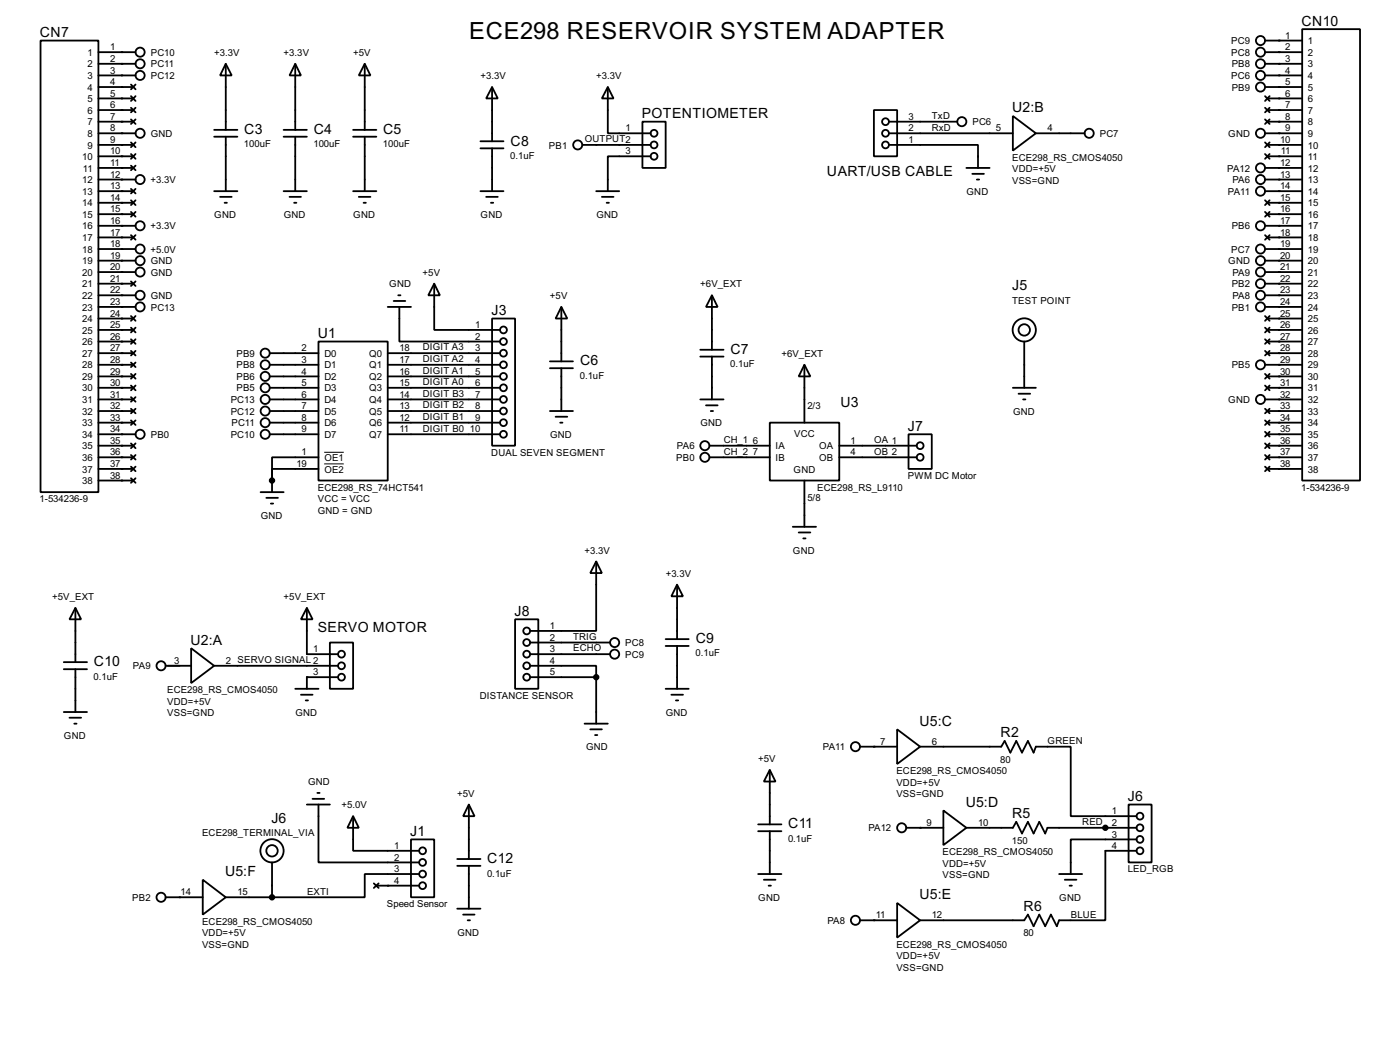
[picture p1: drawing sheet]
<svg xmlns="http://www.w3.org/2000/svg" width="307mm" height="231mm" viewBox="0 0 307 231" stroke-linecap="round" stroke-linejoin="round" font-family="sans-serif">
<g fill="none" stroke="#000" stroke-width=".4">
<path d="M8.9 8.9h12.7v99.1h-12.7zM21.6 11.5h8.2M21.6 14h8.2M21.6 16.6h8.2M21.6 19.1h7.7M28.8 18.6l1 1M29.8 18.6l-1 1M49.6 14l1.3 2.6h-2.6zM49.6 14v14.5M64.8 14l1.3 2.6h-2.5zM64.8 14v14.5M80.1 14l1.2 2.6h-2.5z"/>
<path d="M80.1 14v14.5M108 19.1l1.3 2.5h-2.6zM108 19.1v11.9M133.4 19.1l1.3 2.5h-2.6zM133.4 19.1v10.2h9.4M277.7 11.5h8.1M277.7 14h8.1M277.7 16.6h8.1M277.7 19.1h8.1M277.7 8.9h8.1M285.8 6.4h12.7v99.1h-12.7zM21.6 26.7h7.7"/>
<path d="M21.6 31.8h7.7M21.6 29.3h8.2M21.6 36.9h7.7M21.6 39.4h8.2M21.6 34.3h7.7M21.6 21.6h7.7M21.6 24.2h7.7M28.8 33.8l1 1.1M28.8 36.4l1 1M28.8 21.1l1 1.1M28.8 23.7l1 1M28.8 26.2l1 1"/>
<path d="M28.8 31.3l1 1M29.8 33.8l-1 1.1M29.8 36.4l-1 1M29.8 21.1l-1 1.1M29.8 23.7l-1 1M29.8 26.2l-1 1M29.8 31.3l-1 1M47 28.5h5.1M47 30h5.1M49.6 30v12M62.3 28.5h5.1M62.3 30h5.1"/>
<path d="M64.8 30v12M77.5 28.5h5.1M77.5 30h5.1M80.1 30v12M105.5 31h5M105.5 32.6h5M108 32.6v9.4M127.8 31.8h15M141 26.7h5.1v10.2h-5.1zM142.8 34.3h-9.4v7.7M191.8 24.2h5.1v10.1h-5.1zM195.1 31.8h19.6v5.1"/>
<path d="M195.1 26.7h15M195.1 29.3h27.2M212.1 36.9h5.1M213.4 38.2h2.6M214.4 39.4h.5M222.3 25.5l5.1 3.8-5.1 3.8zM227.4 29.3h10.7M277.7 29.3h8.1M277.7 36.9h8.1M277.7 39.4h8.1M277.7 31.3l1 1M277.7 23.7l1 1"/>
<path d="M277.7 26.2l1 1M277.7 21.1l1 1.1M277.7 33.8l1 1.1M278.2 26.7h7.6M278.2 31.8h7.6M278.2 34.3h7.6M278.2 21.6h7.6M278.2 24.2h7.6M278.7 31.3l-1 1M278.7 23.7l-1 1M278.7 26.2l-1 1M278.7 21.1l-1 1.1"/>
<path d="M278.7 33.8l-1 1.1M21.6 42h7.7M21.6 44.5h7.7M21.6 49.6h8.2M21.6 54.7h8.2M21.6 57.2h8.2M21.6 59.7h8.2M21.6 52.1h7.7M21.6 47h7.7M28.8 44l1 1M28.8 41.5l1 1M28.8 46.5l1 1.1"/>
<path d="M28.8 51.6l1 1M29.8 44l-1 1M29.8 41.5l-1 1M29.8 46.5l-1 1.1M29.8 51.6l-1 1M47 42h5.1M48.3 43.2h2.6M49.3 44.5h.5M62.3 42h5.1M63.6 43.2h2.5M64.6 44.5h.5M77.5 42h5.1"/>
<path d="M78.8 43.2h2.5M79.8 44.5h.5M105.5 42h5M106.7 43.2h2.6M107.8 44.5h.5M130.9 42h5M132.1 43.2h2.6M133.2 44.5h.5M277.7 42h8.1M277.7 49.6h8.1M277.7 54.7h8.1M277.7 57.2h8.1"/>
<path d="M277.7 59.7h8.1M277.7 51.6l1 1M277.7 46.5l1 1.1M277.7 44l1 1M278.2 44.5h7.6M278.2 52.1h7.6M278.2 47h7.6M278.7 51.6l-1 1M278.7 46.5l-1 1.1M278.7 44l-1 1M21.6 77.5h7.7M21.6 67.4h8.2"/>
<path d="M21.6 64.8h8.2M21.6 72.4h7.7M21.6 75h7.7M21.6 69.9h7.7M21.6 62.3h7.7M28.8 69.4l1 1M28.8 71.9l1 1.1M28.8 74.5l1 1M28.8 77l1 1M28.8 61.8l1 1M28.8 79.6l1 1M29.8 69.4l-1 1"/>
<path d="M29.8 71.9l-1 1.1M29.8 74.5l-1 1M29.8 77l-1 1M29.8 61.8l-1 1M29.8 79.6l-1 1M59.2 77.5h10.7M69.9 75h15.2v30.5h-15.2zM85.1 77.5h24.7M85.1 67.4h5.1M86.4 66.1h2.6M87.4 64.8h.5M87.7 67.4v7.6h22.1"/>
<path d="M95.3 62.3l1.3 2.5h-2.6zM95.3 62.3v10.1h14.5M108 69.9h5.1v27.9h-5.1zM120.7 79.3h5.1M123.2 67.4l1.3 2.5h-2.5zM123.2 67.4v11.9M153.7 76.8h5.1M153.7 78.3h5.1M156.3 64.8l1.2 2.6h-2.5zM156.3 64.8v12M156.3 78.3v9.4M224.8 75v10.1"/>
<path d="M277.7 67.4h8.1M277.7 64.8h8.1M277.7 62.3h8.1M277.7 77l1 1M277.7 74.5l1 1M277.7 71.9l1 1.1M277.7 69.4l1 1M278.2 77.5h7.6M278.2 72.4h7.6M278.2 75h7.6M278.2 69.9h7.6M278.7 77l-1 1"/>
<path d="M278.7 74.5l-1 1M278.7 71.9l-1 1.1M278.7 69.4l-1 1M21.6 80.1h7.7M21.6 82.6h7.7M21.6 85.1h7.7M21.6 87.7h7.7M21.6 90.2h7.7M21.6 92.8h7.7M21.6 95.3h8.2M21.6 97.8h7.7M28.8 82.1l1 1"/>
<path d="M28.8 87.2l1 1M28.8 92.3l1 1M28.8 84.6l1 1.1M28.8 89.7l1 1M28.8 99.9l1 1M28.8 97.3l1 1.1M29.8 82.1l-1 1M29.8 87.2l-1 1M29.8 92.3l-1 1M29.8 84.6l-1 1.1M29.8 89.7l-1 1M29.8 99.9l-1 1"/>
<path d="M29.8 97.3l-1 1.1M59.2 80.1h10.7M59.2 82.6h10.7M59.2 85.1h10.7M59.2 87.7h10.7M59.2 90.2h10.7M59.2 92.8h10.7M59.2 95.3h10.7M85.1 80.1h24.7M85.1 82.6h24.7M85.1 85.1h24.7M85.1 87.7h24.7"/>
<path d="M85.1 90.2h24.7M85.1 92.8h24.7M85.1 95.3h24.7M120.7 90.2h5.1M120.7 80.8h5.1M122 91.5h2.5M123 92.8h.5M123.2 80.8v9.4M153.7 87.7h5.1M155 89h2.5M155.8 97.8h13.2M156 90.2h.5"/>
<path d="M169 92.8h15.2v12.7h-15.2zM176.6 80.1l1.3 2.5h-2.6zM176.6 80.1v12.7M184.2 97.8h17M199.4 95.3h5.1v7.6h-5.1zM222.3 85.1h5.1M223.6 86.4h2.5M224.6 87.7h.5M277.7 80.1h8.1M277.7 87.7h8.1M277.7 97.3l1 1.1M277.7 99.9l1 1"/>
<path d="M277.7 94.8l1 1M277.7 92.3l1 1M277.7 89.7l1 1M277.7 84.6l1 1.1M277.7 82.1l1 1M278.2 82.6h7.6M278.2 85.1h7.6M278.2 90.2h7.6M278.2 92.8h7.6M278.2 95.3h7.6M278.2 97.8h7.6M278.7 97.3l-1 1.1"/>
<path d="M278.7 99.9l-1 1M278.7 94.8l-1 1M278.7 92.3l-1 1M278.7 89.7l-1 1M278.7 84.6l-1 1.1M278.7 82.1l-1 1M21.6 100.4h7.7M21.6 102.9h7.7M21.6 105.5h7.7M28.8 105l1 1M28.8 102.4l1 1M29.8 105l-1 1"/>
<path d="M29.8 102.4l-1 1M57.2 108h5.1M58.5 109.3h2.5M59.5 110.5h.5M59.7 105.5v2.5M69.9 102.9h-10.2v2.6M69.9 100.4h-10.2v5.1M155.8 100.4h13.2M174 115.6h5.1M175.3 116.9h2.6M176.3 118.2h.5M176.6 105.5v10.1"/>
<path d="M184.2 100.4h17M277.7 102.4l1 1M278.2 100.4h7.6M278.2 102.9h7.6M278.7 102.4l-1 1M16.6 133.4l1.2 2.5h-2.5zM16.6 133.4v11.9M67.4 133.4l1.2 2.5h-2.5zM67.4 133.4v10.2h6.8M113.1 135.9h5.1v15.3h-5.1zM130.9 123.2l1.2 2.6h-2.5zM130.9 123.2v15.3h-14.5"/>
<path d="M148.6 128.3l1.3 2.6h-2.5zM148.6 128.3v12M14 156.3h5.1M14 145.3h5.1M14 146.9h5.1M15.3 157.5h2.5M16.3 158.8h.5M16.6 146.9v9.4M36.4 146.1h5.6M42 142.3l5 3.8-5 3.8zM47 146.1h27.2M64.8 151.2h5.1"/>
<path d="M66.1 152.5h2.5M67.1 153.7h.5M72.4 141h5.1v10.2h-5.1zM74.2 148.6h-6.8v2.6M116.4 146.1h14.5v2.5M116.4 141h17.5M116.4 148.6h14.5M116.4 143.6h17.5M128.3 158.8h5.1M130.9 148.6v10.2M146.1 151.2h5.1M146.1 140.3h5.1"/>
<path d="M146.1 141.8h5.1M147.4 152.5h2.5M148.4 153.7h.5M148.6 141.8v9.4M67.4 176.6h5M68.6 175.3h2.6M69.7 174h.5M69.9 176.6v12.7h22.1M77.5 179.1l1.3 2.6h-2.5zM77.5 179.1v7.6h14.5M102.9 176.6l1.3 2.5h-2.5zM102.9 176.6v11.9"/>
<path d="M129.6 160.1h2.5M130.6 161.3h.5M169 169l1.2 2.5h-2.5zM169 169v11.9M188.8 163.9h8.1M196.9 160.1l5.1 3.8-5.1 3.8zM202 163.9h17.8l.7-1.3 1.3 2.6 1.3-2.6 1.2 2.6 1.3-2.6 1.3 2.6 .5-1.3h7.6v15.2h14.5M207.1 177.9l5 3.8-5 3.8zM247.7 176.6h5.1v12.7h-5.1zM36.4 196.9h8.1M44.5 193.1l5.1 3.8-5.1 3.8zM49.6 196.9h10.1"/>
<path d="M59.7 189.3v7.6M82.1 193.9l1 1M82.6 194.4h9.4M83.1 193.9l-1 1M90.2 184.2h5.1v12.7h-5.1zM92 191.8h-11.9v5.1h-20.4M100.4 199.4h5.1M100.4 188.5h5.1M100.4 190h5.1M102.9 190v9.4M166.4 191.8h5.1M166.4 180.9h5.1"/>
<path d="M166.4 182.4h5.1M167.7 193.1h2.5M168.7 194.4h.5M169 182.4v9.4M196.9 198.2l5.1 3.8-5.1 3.8zM198.9 181.7h8.2M212.1 181.7h10.2l.8-1.3 1.2 2.5 1.3-2.5 1.3 2.5 1.2-2.5 1.3 2.5 .5-1.2h19.6M232.5 191.8h5M233.7 193.1h2.6M234.8 194.4h.5M249.5 184.2h-14.5v7.6M249.5 186.7h-6.9v15.3h-10.1l-.5 1.3-1.3-2.6-1.3 2.6-1.3-2.6-1.2 2.6-1.3-2.6-.8 1.3h-22.8"/>
<path d="M101.7 200.7h2.5M102.7 202h.5M188.8 202h8.1"/>
<circle cx="30.7" cy="11.5" r="1"/>
<circle cx="30.7" cy="16.6" r="1"/>
<circle cx="30.7" cy="14" r="1"/>
<circle cx="276.6" cy="8.9" r="1"/>
<circle cx="276.6" cy="11.5" r="1"/>
<circle cx="276.6" cy="16.6" r="1"/>
<circle cx="276.6" cy="19.1" r="1"/>
<circle cx="276.6" cy="14" r="1"/>
<circle cx="30.7" cy="29.3" r="1"/>
<circle cx="30.7" cy="39.4" r="1"/>
<circle cx="126.8" cy="31.8" r="1"/>
<circle cx="143.5" cy="31.8" r=".75"/>
<circle cx="143.5" cy="29.3" r=".75"/>
<circle cx="143.5" cy="34.3" r=".75"/>
<circle cx="194.3" cy="26.7" r=".75"/>
<circle cx="194.3" cy="31.8" r=".75"/>
<circle cx="194.3" cy="29.3" r=".75"/>
<circle cx="211.1" cy="26.7" r="1"/>
<circle cx="239" cy="29.3" r="1"/>
<circle cx="276.6" cy="29.3" r="1"/>
<circle cx="276.6" cy="39.4" r="1"/>
<circle cx="276.6" cy="36.9" r="1"/>
<circle cx="30.7" cy="49.6" r="1"/>
<circle cx="30.7" cy="57.2" r="1"/>
<circle cx="30.7" cy="54.7" r="1"/>
<circle cx="30.7" cy="59.7" r="1"/>
<circle cx="276.6" cy="42" r="1"/>
<circle cx="276.6" cy="49.6" r="1"/>
<circle cx="276.6" cy="57.2" r="1"/>
<circle cx="276.6" cy="59.7" r="1"/>
<circle cx="276.6" cy="54.7" r="1"/>
<circle cx="30.7" cy="67.4" r="1"/>
<circle cx="30.7" cy="64.8" r="1"/>
<circle cx="58.2" cy="77.5" r="1"/>
<circle cx="110.5" cy="72.4" r=".75"/>
<circle cx="110.5" cy="75" r=".75"/>
<circle cx="110.5" cy="77.5" r=".75"/>
<circle cx="224.8" cy="72.4" r="2.55"/>
<circle cx="224.8" cy="72.4" r="1.25"/>
<circle cx="276.6" cy="62.3" r="1"/>
<circle cx="276.6" cy="64.8" r="1"/>
<circle cx="276.6" cy="67.4" r="1"/>
<circle cx="30.7" cy="95.3" r="1"/>
<circle cx="58.2" cy="82.6" r="1"/>
<circle cx="58.2" cy="87.7" r="1"/>
<circle cx="58.2" cy="92.8" r="1"/>
<circle cx="58.2" cy="95.3" r="1"/>
<circle cx="58.2" cy="85.1" r="1"/>
<circle cx="58.2" cy="80.1" r="1"/>
<circle cx="58.2" cy="90.2" r="1"/>
<circle cx="110.5" cy="95.3" r=".75"/>
<circle cx="110.5" cy="85.1" r=".75"/>
<circle cx="110.5" cy="80.1" r=".75"/>
<circle cx="110.5" cy="92.8" r=".75"/>
<circle cx="110.5" cy="90.2" r=".75"/>
<circle cx="110.5" cy="82.6" r=".75"/>
<circle cx="110.5" cy="87.7" r=".75"/>
<circle cx="154.7" cy="97.8" r="1"/>
<circle cx="201.9" cy="97.8" r=".75"/>
<circle cx="276.6" cy="87.7" r="1"/>
<circle cx="276.6" cy="80.1" r="1"/>
<circle cx="154.7" cy="100.4" r="1"/>
<circle cx="201.9" cy="100.4" r=".75"/>
<circle cx="115.6" cy="138.5" r=".75"/>
<circle cx="35.3" cy="146.1" r="1"/>
<circle cx="74.9" cy="143.6" r=".75"/>
<circle cx="74.9" cy="146.1" r=".75"/>
<circle cx="74.9" cy="148.6" r=".75"/>
<circle cx="115.6" cy="146.1" r=".75"/>
<circle cx="115.6" cy="141" r=".75"/>
<circle cx="115.6" cy="143.6" r=".75"/>
<circle cx="115.6" cy="148.6" r=".75"/>
<circle cx="134.9" cy="141" r="1"/>
<circle cx="134.9" cy="143.6" r="1"/>
<circle cx="187.7" cy="163.9" r="1"/>
<circle cx="250.2" cy="179.1" r=".75"/>
<circle cx="35.3" cy="196.9" r="1"/>
<circle cx="59.7" cy="186.7" r="2.55"/>
<circle cx="59.7" cy="186.7" r="1.25"/>
<circle cx="92.7" cy="191.8" r=".75"/>
<circle cx="92.7" cy="186.7" r=".75"/>
<circle cx="92.7" cy="194.4" r=".75"/>
<circle cx="92.7" cy="189.3" r=".75"/>
<circle cx="197.9" cy="181.7" r="1"/>
<circle cx="250.2" cy="186.7" r=".75"/>
<circle cx="250.2" cy="181.7" r=".75"/>
<circle cx="250.2" cy="184.2" r=".75"/>
<circle cx="187.7" cy="202" r="1"/>
</g>
<g fill="#000">
<circle cx="26.7" cy="14" r=".2"/>
<circle cx="26.7" cy="11.5" r=".2"/>
<circle cx="26.7" cy="19.1" r=".2"/>
<circle cx="26.7" cy="16.6" r=".2"/>
<circle cx="280.7" cy="14" r=".2"/>
<circle cx="280.7" cy="16.6" r=".2"/>
<circle cx="280.7" cy="19.1" r=".2"/>
<circle cx="280.7" cy="11.5" r=".2"/>
<circle cx="280.7" cy="8.9" r=".2"/>
<circle cx="26.7" cy="24.2" r=".2"/>
<circle cx="26.7" cy="36.9" r=".2"/>
<circle cx="26.7" cy="39.4" r=".2"/>
<circle cx="26.7" cy="21.6" r=".2"/>
<circle cx="26.7" cy="26.7" r=".2"/>
<circle cx="26.7" cy="29.3" r=".2"/>
<circle cx="26.7" cy="34.3" r=".2"/>
<circle cx="26.7" cy="31.8" r=".2"/>
<circle cx="280.7" cy="34.3" r=".2"/>
<circle cx="280.7" cy="36.9" r=".2"/>
<circle cx="280.7" cy="39.4" r=".2"/>
<circle cx="280.7" cy="29.3" r=".2"/>
<circle cx="280.7" cy="31.8" r=".2"/>
<circle cx="280.7" cy="21.6" r=".2"/>
<circle cx="280.7" cy="24.2" r=".2"/>
<circle cx="280.7" cy="26.7" r=".2"/>
<circle cx="26.7" cy="49.6" r=".2"/>
<circle cx="26.7" cy="57.2" r=".2"/>
<circle cx="26.7" cy="42" r=".2"/>
<circle cx="26.7" cy="44.5" r=".2"/>
<circle cx="26.7" cy="47" r=".2"/>
<circle cx="26.7" cy="54.7" r=".2"/>
<circle cx="26.7" cy="59.7" r=".2"/>
<circle cx="26.7" cy="52.1" r=".2"/>
<circle cx="280.7" cy="47" r=".2"/>
<circle cx="280.7" cy="52.1" r=".2"/>
<circle cx="280.7" cy="57.2" r=".2"/>
<circle cx="280.7" cy="49.6" r=".2"/>
<circle cx="280.7" cy="59.7" r=".2"/>
<circle cx="280.7" cy="42" r=".2"/>
<circle cx="280.7" cy="44.5" r=".2"/>
<circle cx="280.7" cy="54.7" r=".2"/>
<circle cx="26.7" cy="69.9" r=".2"/>
<circle cx="26.7" cy="62.3" r=".2"/>
<circle cx="26.7" cy="67.4" r=".2"/>
<circle cx="26.7" cy="72.4" r=".2"/>
<circle cx="26.7" cy="64.8" r=".2"/>
<circle cx="26.7" cy="77.5" r=".2"/>
<circle cx="26.7" cy="75" r=".2"/>
<circle cx="280.7" cy="67.4" r=".2"/>
<circle cx="280.7" cy="69.9" r=".2"/>
<circle cx="280.7" cy="64.8" r=".2"/>
<circle cx="280.7" cy="77.5" r=".2"/>
<circle cx="280.7" cy="72.4" r=".2"/>
<circle cx="280.7" cy="75" r=".2"/>
<circle cx="280.7" cy="62.3" r=".2"/>
<circle cx="26.7" cy="92.8" r=".2"/>
<circle cx="26.7" cy="95.3" r=".2"/>
<circle cx="26.7" cy="80.1" r=".2"/>
<circle cx="26.7" cy="82.6" r=".2"/>
<circle cx="26.7" cy="85.1" r=".2"/>
<circle cx="26.7" cy="90.2" r=".2"/>
<circle cx="26.7" cy="97.8" r=".2"/>
<circle cx="26.7" cy="87.7" r=".2"/>
<circle cx="280.7" cy="82.6" r=".2"/>
<circle cx="280.7" cy="90.2" r=".2"/>
<circle cx="280.7" cy="92.8" r=".2"/>
<circle cx="280.7" cy="97.8" r=".2"/>
<circle cx="280.7" cy="80.1" r=".2"/>
<circle cx="280.7" cy="85.1" r=".2"/>
<circle cx="280.7" cy="87.7" r=".2"/>
<circle cx="280.7" cy="95.3" r=".2"/>
<circle cx="26.7" cy="102.9" r=".2"/>
<circle cx="26.7" cy="100.4" r=".2"/>
<circle cx="26.7" cy="105.5" r=".2"/>
<circle cx="59.7" cy="105.5" r=".2"/>
<circle cx="280.7" cy="100.4" r=".2"/>
<circle cx="280.7" cy="102.9" r=".2"/>
<circle cx="67.4" cy="148.6" r=".2"/>
<circle cx="191.8" cy="163.9" r=".2"/>
<circle cx="39.4" cy="196.9" r=".2"/>
<circle cx="85.1" cy="194.4" r=".2"/>
<circle cx="202" cy="181.7" r=".2"/>
<circle cx="242.6" cy="181.7" r=".2"/>
<circle cx="191.8" cy="202" r=".2"/>
</g>
<path d="M71.2 99.3h4.3M71.2 101.8h4.3" fill="none" stroke="#000" stroke-width=".22"/>
<g fill="#000" stroke="#000" stroke-width=".4">
<circle cx="59.7" cy="105.5" r=".5"/>
<circle cx="130.8" cy="148.6" r=".5"/>
<circle cx="59.7" cy="196.9" r=".5"/>
<circle cx="242.6" cy="181.7" r=".5"/>
</g>
<text font-size="5.8" x="103" y="8.6">ECE298 RESERVOIR SYSTEM ADAPTER</text>
<g font-size="3.5">
<text x="285.7" y="5.6">CN10</text>
<text x="8.8" y="8.1">CN7</text>
<text x="53.6" y="29.4">C3</text>
<text x="68.9" y="29.4">C4</text>
<text x="84.1" y="29.4">C5</text>
<text x="140.9" y="25.9">POTENTIOMETER</text>
<text x="222.2" y="24.7">U2:B</text>
<text x="112.1" y="32">C8</text>
<text x="181.5" y="38.6">UART/USB CABLE</text>
<text x="222.2" y="63.7">J5</text>
<text x="107.9" y="69.1">J3</text>
<text x="69.8" y="74.1">U1</text>
<text x="160.3" y="77.6">C7</text>
<text x="127.3" y="80.2">C6</text>
<text x="184.5" y="89.4">U3</text>
<text x="199.3" y="94.5">J7</text>
<text x="112.9" y="135.1">J8</text>
<text x="41.8" y="141.5">U2:A</text>
<text x="69.8" y="138.6">SERVO MOTOR</text>
<text x="152.7" y="141.2">C9</text>
<text x="20.6" y="146.3">C10</text>
<text x="201.8" y="159.3">U5:C</text>
<text x="219.6" y="161.8">R2</text>
<text x="212" y="177.1">U5:D</text>
<text x="222.2" y="179.6">R5</text>
<text x="247.6" y="175.8">J6</text>
<text x="59.6" y="180.6">J6</text>
<text x="90.1" y="183.4">J1</text>
<text x="173" y="181.8">C11</text>
<text x="107" y="189.4">C12</text>
<text x="49.4" y="192.3">U5:F</text>
<text x="201.8" y="197.4">U5:E</text>
<text x="224.7" y="199.9">R6</text>
</g>
<g font-size="2.4">
<text x="24.2" y="11">1</text>
<text x="270.2" y="9.7">PC9</text>
<text x="282.1" y="8.5">1</text>
<text x="282.1" y="11">2</text>
<text x="287.1" y="9.7">1</text>
<text x="19.2" y="12.3">1</text>
<text x="19.2" y="14.8">2</text>
<text x="19.2" y="17.3">3</text>
<text x="24.2" y="13.6">2</text>
<text x="24.2" y="16.2">3</text>
<text x="33.1" y="12.3">PC10</text>
<text x="33.1" y="14.8">PC11</text>
<text x="33.1" y="17.3">PC12</text>
<text x="47" y="12.3">+3.3V</text>
<text x="62.3" y="12.3">+3.3V</text>
<text x="77.5" y="12.3">+5V</text>
<text x="105.5" y="17.3">+3.3V</text>
<text x="130.9" y="17.3">+3.3V</text>
<text x="270.2" y="12.3">PC8</text>
<text x="270.2" y="17.3">PC6</text>
<text x="270.3" y="14.8">PB8</text>
<text x="282.1" y="13.6">3</text>
<text x="282.1" y="16.2">4</text>
<text x="287.1" y="12.3">2</text>
<text x="287.1" y="14.8">3</text>
<text x="287.1" y="17.3">4</text>
<text x="19.2" y="19.9">4</text>
<text x="19.2" y="22.4">5</text>
<text x="24.2" y="18.7">4</text>
<text x="24.2" y="21.2">5</text>
<text x="24.2" y="23.7">6</text>
<text x="270.3" y="19.9">PB9</text>
<text x="282.1" y="18.7">5</text>
<text x="282.1" y="21.2">6</text>
<text x="282.1" y="23.7">7</text>
<text x="287.1" y="19.9">5</text>
<text x="287.1" y="22.4">6</text>
<text x="19.2" y="25">6</text>
<text x="19.2" y="27.5">7</text>
<text x="24.2" y="26.3">7</text>
<text x="24.2" y="28.9">8</text>
<text x="137.3" y="28.9">1</text>
<text x="199.4" y="28.9">2</text>
<text x="199.4" y="26.3">3</text>
<text x="204.5" y="26.1">TxD</text>
<text x="204.5" y="28.6">RxD</text>
<text x="213.4" y="27.5">PC6</text>
<text x="218.6" y="28.9">5</text>
<text x="229.9" y="28.9">4</text>
<text x="282.1" y="26.3">8</text>
<text x="282.1" y="28.9">9</text>
<text x="287.1" y="25">7</text>
<text x="287.1" y="27.5">8</text>
<text x="18.1" y="35.1">10</text>
<text x="19.2" y="30">8</text>
<text x="19.2" y="32.6">9</text>
<text x="24.2" y="33.9">10</text>
<text x="24.2" y="31.4">9</text>
<text x="33.1" y="30">GND</text>
<text x="53.6" y="32.3">100uF</text>
<text x="68.8" y="32.3">100uF</text>
<text x="84.1" y="32.3">100uF</text>
<text x="112" y="34.9">0.1uF</text>
<text x="120.5" y="32.6">PB1</text>
<text x="128.3" y="31.2">OUTPUT2</text>
<text x="137.3" y="33.9">3</text>
<text x="199.4" y="31.4">1</text>
<text x="222.1" y="35.3">ECE298_RS_CMOS4050</text>
<text x="241.4" y="30">PC7</text>
<text x="269.6" y="30">GND</text>
<text x="281" y="31.4">10</text>
<text x="281.1" y="33.9">11</text>
<text x="287.1" y="32.6">10</text>
<text x="287.1" y="35.1">11</text>
<text x="287.1" y="30">9</text>
<text x="18.1" y="40.2">12</text>
<text x="18.2" y="37.7">11</text>
<text x="24.2" y="36.4">11</text>
<text x="24.2" y="39">12</text>
<text x="24.2" y="41.6">13</text>
<text x="33.1" y="40.2">+3.3V</text>
<text x="222.1" y="37.8">VDD=+5V</text>
<text x="222.1" y="40.3">VSS=GND</text>
<text x="269.3" y="37.7">PA12</text>
<text x="270.5" y="40.2">PA6</text>
<text x="281" y="36.4">12</text>
<text x="281" y="39">13</text>
<text x="281" y="41.6">14</text>
<text x="287.1" y="37.7">12</text>
<text x="287.1" y="40.2">13</text>
<text x="18.1" y="42.7">13</text>
<text x="18.1" y="45.3">14</text>
<text x="18.1" y="47.8">15</text>
<text x="24.2" y="44.1">14</text>
<text x="24.2" y="46.6">15</text>
<text x="47" y="47.8">GND</text>
<text x="62.3" y="47.8">GND</text>
<text x="77.5" y="47.8">GND</text>
<text x="105.5" y="47.8">GND</text>
<text x="130.9" y="47.8">GND</text>
<text x="212.1" y="42.7">GND</text>
<text x="269.5" y="42.7">PA11</text>
<text x="281" y="44.1">15</text>
<text x="281" y="46.6">16</text>
<text x="287.1" y="42.7">14</text>
<text x="287.1" y="45.3">15</text>
<text x="287.1" y="47.8">16</text>
<text x="18.1" y="50.4">16</text>
<text x="18.1" y="52.9">17</text>
<text x="24.2" y="49.2">16</text>
<text x="24.2" y="51.7">17</text>
<text x="33.1" y="50.4">+3.3V</text>
<text x="270.3" y="50.4">PB6</text>
<text x="281" y="49.2">17</text>
<text x="281" y="51.7">18</text>
<text x="287.1" y="50.4">17</text>
<text x="287.1" y="52.9">18</text>
<text x="18.1" y="55.4">18</text>
<text x="18.1" y="58">19</text>
<text x="24.2" y="54.3">18</text>
<text x="24.2" y="56.8">19</text>
<text x="24.2" y="59.3">20</text>
<text x="33.1" y="55.4">+5.0V</text>
<text x="33.1" y="58">GND</text>
<text x="269.6" y="58">GND</text>
<text x="270.2" y="55.4">PC7</text>
<text x="281" y="54.3">19</text>
<text x="281" y="56.8">20</text>
<text x="281" y="59.3">21</text>
<text x="287.1" y="55.4">19</text>
<text x="287.1" y="58">20</text>
<text x="18.1" y="60.5">20</text>
<text x="18.1" y="63.1">21</text>
<text x="18.1" y="65.6">22</text>
<text x="24.2" y="61.9">21</text>
<text x="24.2" y="64.4">22</text>
<text x="33.1" y="60.5">GND</text>
<text x="33.1" y="65.6">GND</text>
<text x="85.4" y="63.1">GND</text>
<text x="92.8" y="60.5">+5V</text>
<text x="120.7" y="65.6">+5V</text>
<text x="153.7" y="63.1">+6V_EXT</text>
<text x="270.3" y="63.1">PB2</text>
<text x="270.5" y="60.5">PA9</text>
<text x="270.5" y="65.6">PA8</text>
<text x="281" y="61.9">22</text>
<text x="281" y="64.4">23</text>
<text x="287.1" y="60.5">21</text>
<text x="287.1" y="63.1">22</text>
<text x="287.1" y="65.6">23</text>
<text x="18.1" y="68.1">23</text>
<text x="18.1" y="70.7">24</text>
<text x="24.2" y="67">23</text>
<text x="24.2" y="69.5">24</text>
<text x="24.2" y="72">25</text>
<text x="33.1" y="68.1">PC13</text>
<text x="104.3" y="72">1</text>
<text x="222.1" y="66.6">TEST POINT</text>
<text x="270.3" y="68.1">PB1</text>
<text x="281" y="67">24</text>
<text x="281" y="69.5">25</text>
<text x="281" y="72">26</text>
<text x="287.1" y="68.1">24</text>
<text x="287.1" y="70.7">25</text>
<text x="18.1" y="73.2">25</text>
<text x="18.1" y="75.8">26</text>
<text x="24.2" y="74.6">26</text>
<text x="24.2" y="77.1">27</text>
<text x="66.2" y="77.1">2</text>
<text x="87.7" y="77.1">18</text>
<text x="92.8" y="76.9">DIGIT A3</text>
<text x="104.3" y="74.6">2</text>
<text x="104.3" y="77.1">3</text>
<text x="281" y="74.6">27</text>
<text x="281" y="77.1">28</text>
<text x="287.1" y="73.2">26</text>
<text x="287.1" y="75.8">27</text>
<text x="18.1" y="78.3">27</text>
<text x="18.1" y="80.8">28</text>
<text x="18.1" y="83.4">29</text>
<text x="24.2" y="79.7">28</text>
<text x="24.2" y="82.2">29</text>
<text x="51.9" y="78.3">PB9</text>
<text x="51.9" y="80.8">PB8</text>
<text x="51.9" y="83.4">PB6</text>
<text x="66.2" y="79.7">3</text>
<text x="66.2" y="82.2">4</text>
<text x="71.2" y="78.3">D0</text>
<text x="71.2" y="80.8">D1</text>
<text x="71.2" y="83.4">D2</text>
<text x="81" y="78.3">Q0</text>
<text x="81" y="80.8">Q1</text>
<text x="81" y="83.4">Q2</text>
<text x="87.7" y="79.7">17</text>
<text x="87.7" y="82.2">16</text>
<text x="92.8" y="79.5">DIGIT A2</text>
<text x="92.8" y="82">DIGIT A1</text>
<text x="104.3" y="79.7">4</text>
<text x="104.3" y="82.2">5</text>
<text x="127.3" y="83.1">0.1uF</text>
<text x="160.3" y="80.6">0.1uF</text>
<text x="171.5" y="78.3">+6V_EXT</text>
<text x="270.3" y="80.8">PB5</text>
<text x="281" y="79.7">29</text>
<text x="281" y="82.2">30</text>
<text x="287.1" y="78.3">28</text>
<text x="287.1" y="80.8">29</text>
<text x="287.1" y="83.4">30</text>
<text x="18.1" y="85.9">30</text>
<text x="18.1" y="88.5">31</text>
<text x="24.2" y="84.7">30</text>
<text x="24.2" y="87.3">31</text>
<text x="24.2" y="89.8">32</text>
<text x="50.6" y="88.5">PC13</text>
<text x="51.9" y="85.9">PB5</text>
<text x="66.2" y="84.7">5</text>
<text x="66.2" y="87.3">6</text>
<text x="66.2" y="89.8">7</text>
<text x="71.2" y="85.9">D3</text>
<text x="71.2" y="88.5">D4</text>
<text x="81" y="85.9">Q3</text>
<text x="81" y="88.5">Q4</text>
<text x="87.7" y="84.7">15</text>
<text x="87.7" y="87.3">14</text>
<text x="87.7" y="89.8">13</text>
<text x="92.8" y="84.5">DIGIT A0</text>
<text x="92.8" y="87.1">DIGIT B3</text>
<text x="92.8" y="89.6">DIGIT B2</text>
<text x="104.3" y="84.7">6</text>
<text x="104.3" y="87.3">7</text>
<text x="104.3" y="89.8">8</text>
<text x="177.2" y="89.8">2/3</text>
<text x="269.6" y="88.5">GND</text>
<text x="281" y="84.7">31</text>
<text x="281" y="87.3">32</text>
<text x="281" y="89.8">33</text>
<text x="287.1" y="85.9">31</text>
<text x="287.1" y="88.5">32</text>
<text x="18.1" y="91">32</text>
<text x="18.1" y="93.6">33</text>
<text x="24.2" y="92.4">33</text>
<text x="24.2" y="94.9">34</text>
<text x="50.6" y="91">PC12</text>
<text x="50.8" y="93.6">PC11</text>
<text x="66.2" y="92.4">8</text>
<text x="66.2" y="94.9">9</text>
<text x="71.2" y="91">D5</text>
<text x="71.2" y="93.6">D6</text>
<text x="81" y="91">Q5</text>
<text x="81" y="93.6">Q6</text>
<text x="87.7" y="92.4">12</text>
<text x="87.7" y="94.9">11</text>
<text x="92.8" y="92.2">DIGIT B1</text>
<text x="92.8" y="94.7">DIGIT B0</text>
<text x="103.2" y="94.9">10</text>
<text x="104.3" y="92.4">9</text>
<text x="153.7" y="93.6">GND</text>
<text x="222.3" y="91">GND</text>
<text x="281" y="92.4">34</text>
<text x="281" y="94.9">35</text>
<text x="287.1" y="91">33</text>
<text x="287.1" y="93.6">34</text>
<text x="18.1" y="96.1">34</text>
<text x="18.1" y="98.6">35</text>
<text x="18.1" y="101.2">36</text>
<text x="24.2" y="97.4">35</text>
<text x="24.2" y="100">36</text>
<text x="33.1" y="96.1">PB0</text>
<text x="50.6" y="96.1">PC10</text>
<text x="66.2" y="100">1</text>
<text x="71.2" y="96.1">D7</text>
<text x="71.2" y="101.2">OE1</text>
<text x="81" y="96.1">Q7</text>
<text x="107.8" y="100">DUAL SEVEN SEGMENT</text>
<text x="120.7" y="96.1">GND</text>
<text x="148.4" y="101.2">PB0</text>
<text x="148.6" y="98.6">PA6</text>
<text x="158.8" y="97.2">CH_1</text>
<text x="158.8" y="99.8">CH_2</text>
<text x="165.3" y="97.4">6</text>
<text x="165.3" y="100">7</text>
<text x="170.2" y="98.6">IA</text>
<text x="170.2" y="101.2">IB</text>
<text x="174.3" y="96">VCC</text>
<text x="179.8" y="98.6">OA</text>
<text x="179.8" y="101.2">OB</text>
<text x="186.7" y="97.4">1</text>
<text x="186.7" y="100">4</text>
<text x="191.8" y="97.2">OA 1</text>
<text x="191.8" y="99.8">OB 2</text>
<text x="281" y="97.4">36</text>
<text x="281" y="100">37</text>
<text x="287.1" y="96.1">35</text>
<text x="287.1" y="98.6">36</text>
<text x="287.1" y="101.2">37</text>
<text x="18.1" y="103.7">37</text>
<text x="18.1" y="106.3">38</text>
<text x="24.2" y="102.5">37</text>
<text x="24.2" y="105.1">38</text>
<text x="65.1" y="102.5">19</text>
<text x="69.7" y="107.7">ECE298_RS_74HCT541</text>
<text x="71.2" y="103.7">OE2</text>
<text x="174.2" y="103.8">GND</text>
<text x="179.3" y="107.7">ECE298_RS_L9110</text>
<text x="199.2" y="105.1">PWM DC Motor</text>
<text x="281" y="102.5">38</text>
<text x="285.6" y="107.7">1-534236-9</text>
<text x="287.1" y="103.7">38</text>
<text x="8.7" y="110.2">1-534236-9</text>
<text x="57.2" y="113.9">GND</text>
<text x="69.7" y="110.2">VCC = VCC</text>
<text x="69.7" y="112.7">GND = GND</text>
<text x="177.2" y="110">5/8</text>
<text x="128.3" y="121.5">+3.3V</text>
<text x="174" y="121.5">GND</text>
<text x="11.5" y="131.7">+5V_EXT</text>
<text x="62.3" y="131.7">+5V_EXT</text>
<text x="146.1" y="126.6">+3.3V</text>
<text x="68.8" y="143.2">1</text>
<text x="120.7" y="138.1">1</text>
<text x="120.7" y="140.6">2</text>
<text x="120.7" y="143.2">3</text>
<text x="125.8" y="140.4">TRIG</text>
<text x="125.8" y="143">ECHO</text>
<text x="137.2" y="141.8">PC8</text>
<text x="20.6" y="149.2">0.1uF</text>
<text x="29.2" y="146.9">PA9</text>
<text x="38.3" y="145.7">3</text>
<text x="49.6" y="145.7">2 SERVO SIGNAL 2</text>
<text x="68.8" y="148.2">3</text>
<text x="120.7" y="145.7">4</text>
<text x="120.7" y="148.2">5</text>
<text x="137.2" y="144.4">PC9</text>
<text x="152.7" y="144.1">0.1uF</text>
<text x="36.7" y="152.1">ECE298_RS_CMOS4050</text>
<text x="36.7" y="154.7">VDD=+5V</text>
<text x="105.3" y="153.4">DISTANCE SENSOR</text>
<text x="36.7" y="157.2">VSS=GND</text>
<text x="64.8" y="157.1">GND</text>
<text x="146.1" y="157.1">GND</text>
<text x="14" y="162.1">GND</text>
<text x="128.6" y="164.7">GND</text>
<text x="166.4" y="167.2">+5V</text>
<text x="180.6" y="164.7">PA11</text>
<text x="193.2" y="163.5">7</text>
<text x="204.5" y="163.5">6</text>
<text x="219.6" y="167.4">80</text>
<text x="229.9" y="163.3">GREEN</text>
<text x="67.6" y="172.3">GND</text>
<text x="196.7" y="169.9">ECE298_RS_CMOS4050</text>
<text x="196.7" y="172.4">VDD=+5V</text>
<text x="75" y="177.4">+5.0V</text>
<text x="100.4" y="174.8">+5V</text>
<text x="196.7" y="175">VSS=GND</text>
<text x="244" y="178.7">1</text>
<text x="44.3" y="183.4">ECE298_TERMINAL_VIA</text>
<text x="173" y="184.7">0.1uF</text>
<text x="190.6" y="182.5">PA12</text>
<text x="203.4" y="181.3">9</text>
<text x="214.7" y="181.3">10</text>
<text x="222.1" y="185.1">150</text>
<text x="237.5" y="181.1">RED</text>
<text x="244" y="181.3">2</text>
<text x="244" y="183.8">3</text>
<text x="86.5" y="186.3">1</text>
<text x="86.5" y="188.9">2</text>
<text x="86.5" y="191.4">3</text>
<text x="206.9" y="187.7">ECE298_RS_CMOS4050</text>
<text x="206.9" y="190.2">VDD=+5V</text>
<text x="244" y="186.3">4</text>
<text x="247.5" y="191.5">LED_RGB</text>
<text x="29" y="197.7">PB2</text>
<text x="39.7" y="196.5">14</text>
<text x="52.1" y="196.5">15</text>
<text x="67.4" y="196.3">EXTI</text>
<text x="86.5" y="194">4</text>
<text x="106.9" y="192.4">0.1uF</text>
<text x="166.4" y="197.7">GND</text>
<text x="206.9" y="192.8">VSS=GND</text>
<text x="232.5" y="197.7">GND</text>
<text x="44.3" y="202.9">ECE298_RS_CMOS4050</text>
<text x="84.9" y="199.1">Speed Sensor</text>
<text x="181.6" y="202.8">PA8</text>
<text x="192.2" y="201.6">11</text>
<text x="204.5" y="201.6">12</text>
<text x="235" y="201.4">BLUE</text>
<text x="44.3" y="205.5">VDD=+5V</text>
<text x="44.3" y="208">VSS=GND</text>
<text x="100.4" y="205.3">GND</text>
<text x="196.7" y="208">ECE298_RS_CMOS4050</text>
<text x="224.6" y="205.5">80</text>
<text x="196.7" y="210.5">VDD=+5V</text>
<text x="196.7" y="213.1">VSS=GND</text>
</g>
</svg>
